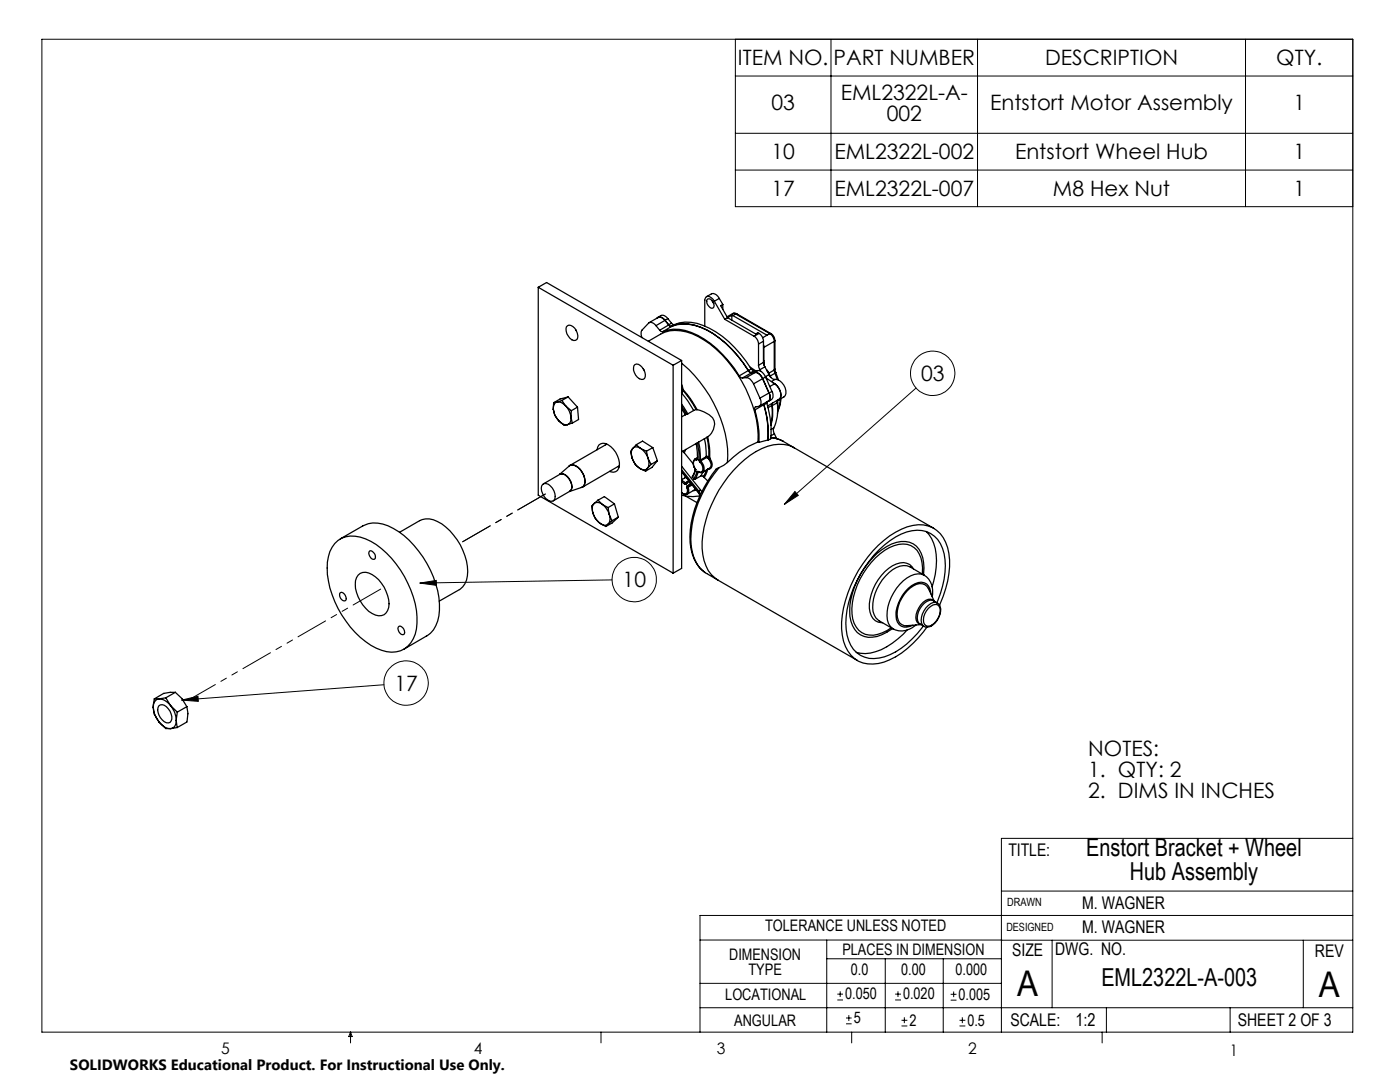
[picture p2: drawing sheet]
<svg xmlns="http://www.w3.org/2000/svg" width="279mm" height="216mm" viewBox="0 0 279 216" stroke-linecap="round" stroke-linejoin="round" font-family="sans-serif">
<g fill="none" stroke="#000" stroke-width=".2">
<path d="M8.4 7.8h261.6v198.2h-261.6zM146.8 7.8v33.4h123.2M146.8 15.2h123.2M165.8 7.8v33.4M195.1 7.8v33.4M248.6 7.8v33.4M146.8 26.6h123.2M146.8 33.9h123.2M182.8 77.4l-26.3 23.2M158.6 98.1l.7 .7-2.8 1.8zM83.8 116.3l3.3-.5v1zM122.2 115.7l-38.4 .6"/>
<path d="M36.3 139.7l3.2-.8 .1 1zM76.6 136.6l-40.3 3.1M199.8 177.8h70.2M270 167.3h-70.2v38.7M139.7 187.6h60.2M139.7 196.2h60.1M165 187.6v18.4M165 191.3h34.8M167.1 199.5h1.1M167.1 198.4h1.1M167.7 197.8v1.1M176.7 191.3v14.7"/>
<path d="M178.6 199.5h1.2M178.6 198.4h1.2M179.2 197.8v1.1M188.2 191.3v14.7M189.7 199.6h1.2M189.7 198.4h1.2M190.3 197.8v1.2M199.8 187.6h70.2M210 187.6v13.5M260.1 187.6v13.5M270 182.7h-130.3v23.3M70 206v2.1"/>
<path d="M70 206l.3 .8h-.7zM119.9 206v2.1M139.7 201.1h130.3M168.8 204.3h1.2M168.8 203.1h1.2M169.4 202.6v1.1M170 206v2.1M179.9 204.7h1.2M179.9 203.6h1.2M180.5 203v1.2M191.5 204.7h1.2M191.5 203.6h1.2"/>
<path d="M192.1 203v1.2M220 206v2.1M220.8 201.1v4.9M245.5 201.1v4.9"/>
<circle cx="186.2" cy="74.5" r="4.4"/>
<circle cx="126.6" cy="115.7" r="4.4"/>
<circle cx="81.1" cy="136.3" r="4.4"/>
</g>
<path d="M36.3 139.7l3.2-.8 .1 1zM83.8 116.3l3.3-.5v1zM158.6 98.1l.7 .7-2.8 1.8z" fill="#000"/>
<g fill="none" stroke="#000" stroke-width=".25">
<path d="M107.4 57.3v41.5l26.9 15.6M107.4 57.3l26.9 15.6M107.4 57.3l1.7-.9 26.9 15.5M141 59.2l1-.6a1.35 1.35 0 0 1 1.5 .9M141.1 59.8l.2-.1a1.2 1.2 0 0 1 1 1.8 1.27 1.27 0 0 1-1.2-1.7zM142.1 60l.4 .6M143.5 59.5l-.9 .6M143.5 59.5l.8 1.2M112.1 79.9l.8 1.1M112.1 79.9l-.9 .3M113 65.2a1.2 1.2 0 0 1 2 .8 1.41 1.41 0 0 1-.1 1.9 2.04 2.04 0 0 1-1.9-2.3zM113.4 79.2l-1.3 .7"/>
<path d="M113.4 79.2l1.9 2M113.4 79.2l-1.6 .4-1.3 .8M114.9 65.8l.1 .2M126.7 72.7a1.76 1.76 0 0 1 2 1.6 .91 .91 0 0 1-.7 1.4 2.29 2.29 0 0 1-1.5-2.7zM128.4 73.6l.1 .2M129.4 68.1a8.4 8.4 0 0 1 6.4-2.1 16.1 16.1 0 0 1 9.4 6 25.6 25.6 0 0 1 6.1 14.8v1.4M130.9 65a1.1 1.1 0 0 0-1.5-.5l-1.4 1.5v.8l.1 .6M130.9 65l.8 .9M131.1 63.5a.97 .97 0 0 1 1.6 .4M131.3 63.3l.6-.3a1.16 1.16 0 0 1 1.4 .6M131.7 65.9l.2 .2 .4 .1M132.3 66.2a8.1 8.1 0 0 1 7 .7 21.8 21.8 0 0 1 8.2 8.1"/>
<path d="M132.7 63.9a1.16 1.16 0 0 0-1.4-.5l-1.8 1M132.7 63.9l.8 .9M132.7 63.9l-1.8 1.1M133.3 63.6l-.6 .3M133.3 63.6l.7 .9M133.5 64.8l.5 .3M133.5 64.8l.2 .3h.4M133.5 64.8l-1.8 1.1M134 65.1a8.2 8.2 0 0 1 7.1 .7 21.9 21.9 0 0 1 8.3 8.1M134 64.5l.6 .3M134 64.5l-.5 .3M134.1 65.1a8.9 8.9 0 0 1 8.2 1.5 23.8 23.8 0 0 1 7 7.3"/>
<path d="M134.1 65.1l-1.8 1.1M134.3 72.9v41.5M134.6 64.8a8.1 8.1 0 0 1 7 .7 21.6 21.6 0 0 1 8.3 8.1M134.6 64.8l-.6 .3M136 78.4l1.3 1.6 1.1 1.9M136 72.5a25.7 25.7 0 0 1 9.2 18.4v1.4M136 76.7l.3 1M136 71.9v41.5l-1.7 1M136 71.9l-1.7 1M136 77.6l.1 .1M136.1 77.7v.3M136.1 77.7h.2"/>
<path d="M136.1 78h.2M136.1 78l-.1 .1M136.3 77.7l1.5 1.9 1.3 2.1M136.3 77.7v.3M136.3 78l1.4 1.8 1.3 1.9M136.3 78l-.3 .4M142.6 60.1a1.23 1.23 0 0 0-1.7-.8l-.2 .6v5.2M142.6 60.1l2 3.6M144.3 60.7l-.5 .3 1.4 2.4M144.3 60.7v1M144.6 63.7l5.9 3.4M145.2 63.4l5.6 3.2 .4-.2 .3 .1"/>
<path d="M145.2 63.4l-.6 .3M146 62.9l.3 .1M146 62.9v1M146 62.9l-.8 .5M146.2 62.6l.3-.1 .5 .1M146.2 62.6l.3-.1 .3 .2M146.2 62.6l-1.1 .6M146.3 63l6.8 3.9M146.8 62.7l-.5 .3M146.8 62.7l6.8 3.9M147 62.6l-.2 .1M147 62.6l6.8 4"/>
<path d="M147.5 75l.4 .4h.3M148.9 75.4a1.8 1.8 0 0 1 1.5 1.2M148.9 75.4h-.7M149.3 73.9l.3 .4 .4 .1M149.3 73.9l-1.8 1.1M149.4 73.9l.5 .4M149.7 73.3l1.1 .7M149.9 73.6l.6 .4M149.9 73.6l-.5 .3M150 74.4l-1.8 1M150.4 76.6l1.3 2.8M150.5 67.1a1.91 1.91 0 0 1 .9 1.6"/>
<path d="M150.5 74l-.6 .3M150.7 74.3a2.02 2.02 0 0 1 1.5 1.2M150.7 74.3h-.8M150.7 74.3a1.8 1.8 0 0 1 1.5 1.3M150.7 74.3l-.7 .1M150.7 74.3l-1.8 1.1M151.2 73.9a1.85 1.85 0 0 1 1.6 1.3M151.2 73.9l-.5 .4M151.2 73.9l-.7 .1M151.4 72.9l.3 .9M151.4 68.7v4.2M151.5 66.5a1.91 1.91 0 0 1 .9 1.6"/>
<path d="M151.5 66.5l-1 .6M151.7 79.4a1.05 1.05 0 0 1 .1 1.3 1.05 1.05 0 0 1-1.1 .5l-.1 .6M151.7 73.8l.2 .3M152.2 75.6l1.3 2.8M152.2 75.6l-1.8 1M152.2 75.5l1.3 2.9M152.4 72.3l.1 .5M152.4 68.1l-1 .6M152.4 68.1v4.2M152.4 72.3l-1 .6M152.4 68.8v.1M152.4 68.9h.1"/>
<path d="M152.4 68.9v.4M152.4 72l.1 .5M152.4 69.3v.1M152.4 72v.1M152.4 69.3v2.7M152.5 72.8l.1 .4M152.5 72.5h-.1M152.5 72.5v.3M152.6 73.2l.9 1.6M152.6 73.2l-.9 .6M152.8 75.2l-.6 .3M152.8 75.2l1.3 2.9"/>
<path d="M152.9 75.4l1.3 .9M153.1 66.9l-.9 .5M153.1 73.9l.4 .7M153.1 73.9l.1 .3M153.1 73.9h.1M153.5 78.4l.2 .6-.2 .9-1.9 1.1M153.5 74.8a1.45 1.45 0 0 0 1.2 .9M153.5 78.4l-1.8 1M153.5 74.8l-.7 .4M153.5 78.4a1.07 1.07 0 0 1-.4 1.8M153.5 74.6h-.1M153.5 74.6l.3 .7"/>
<path d="M153.6 66.6a1.91 1.91 0 0 1 .9 1.5M153.6 66.6h.2M153.6 66.6l-.5 .3M153.8 66.6a1.63 1.63 0 0 1 .9 1.3M154.1 78.1a1.23 1.23 0 0 1-.7 2M154.1 78.1l-.6 .3M154.2 76.3a2.76 2.76 0 0 1 1.5 3.3l-.7 .3M154.2 76.3l.4 .3M154.5 73.8l.2 .7M154.5 68.1l-2.1 1.2M154.5 68.1v5.7M154.5 73.8l-1.1 .7"/>
<path d="M154.6 76.6a2.46 2.46 0 0 1 1 3l-2.4 1.4M154.6 76.6l-1 .5M154.7 73.7l.1 .6M154.7 67.9l-.2 .2M154.7 73.7l-.2 .1M154.7 74.5l.5 1.2M154.7 67.9v5.8M154.7 74.5l-1 .5M154.7 75.7a2.52 2.52 0 0 1 2 3.3l-1.2 .8M154.7 75.7l-.7 .4M154.8 74.3l.6 1.5M154.8 74.3l-.1 .2"/>
<path d="M155.7 79.6l-.2 1.6-.3 .8M155.9 79.6a5.4 5.4 0 0 1-.7 2.5M108.3 96.7a1.14 1.14 0 0 1 1.6 .3 2.41 2.41 0 0 1 .7 2.8 1.72 1.72 0 0 1-2.3-1.3 1.65 1.65 0 0 1 0-1.8zM110.4 81.7a4.2 4.2 0 0 0 1.1 2.2M110.4 81.7l.3 1.1 .8 1.1M110.5 80.4l-.1 1.3M111.2 80.2a1.31 1.31 0 0 0-.8 1.5M111.2 80.2a1.92 1.92 0 0 1 1.7 .8M111.2 80.2l-.7 .2M111.5 83.9a1.92 1.92 0 0 0 1.7 .8M111.5 83.9l1.1 .9 .6-.1M111.7 94.7a1.44 1.44 0 0 1 1.8 .8 2.15 2.15 0 0 1 .3 2.4l-3.4 2"/>
<path d="M111.7 94.7a1.48 1.48 0 0 1 1.9 .9 1.73 1.73 0 0 1 .1 2.5l2.4-.8a1.04 1.04 0 0 0 .6-1.2M111.7 94.7l-3.3 1.9M112.9 81a3.8 3.8 0 0 1 1 2.3M112.9 81l1.1 1M113.6 93a.92 .92 0 0 1 1.2 0 3.8 3.8 0 0 1 1.9 3.1M113.6 93l-1.9 1.7M113.8 92.9l-.2 .1M113.9 83.3a1.24 1.24 0 0 1-.7 1.4M113.9 83.3l.3 1.1M114 82l-.1 1.3M114.2 84.4l-1 .3M115.3 81.2l-1.3 .8"/>
<path d="M115.3 81.2l.2 2.5-1.3 .7M116.3 97.2l-.3 .1M116.8 96l-.1 .6-.4 .6M119.2 89.7a1.33 1.33 0 0 1 .8-1.2 1.33 1.33 0 0 1 1.4 .3 4.5 4.5 0 0 1 2.1 4.7 1.21 1.21 0 0 1-1.8 .6M119.3 99.8l.9 .8M119.3 99.8l1.3-.7 2 1.4M119.3 99.8l-.7 .7M120.9 88.5l-.1 .3M121.1 88.6l-7.3 4.3a2.11 2.11 0 0 1 2.4 1.3l.3 .6 .3 1.2M123.3 93.1l.3 .1M123.6 92.9l-7.3 4.3M126.2 91.5a4 4 0 0 0 1.5 2"/>
<path d="M126.2 91.5a3 3 0 0 0 1.5 2M126.3 89.5a2.04 2.04 0 0 0-.1 2M126.3 89.5l-.4 .6 .3 1.4M127 88.7l.8 .8M127 88.7l1.2-.7 2.1 1.3M127 88.7l-.7 .8M127.7 93.5l1.1 .5M127.8 89.5a1.19 1.19 0 0 0-1.5 0M127.8 89.5a4 4 0 0 1 1.5 1.9M127.8 89.5l1.2 .5M129 90l.3 1.4M129.2 93.4a1.14 1.14 0 0 1-1.5 .1"/>
<path d="M129.2 93.4l-.4 .6M129.3 91.4a2.16 2.16 0 0 1-.1 2M129.3 91.4l.6 1.3M129.9 92.7l-.7 .7M130.3 89.3l-1.3 .7M130.3 89.3l.9 2.6M131.2 91.9l-1.3 .8M131.2 91.9l-1.1 1.4-1.3 .7M136 98.3a1.03 1.03 0 0 0 1.2 .3M136 98.8a7.3 7.3 0 0 0 3.7 .1M136 81.1l1 1.6M136 81.5l.8 1.3"/>
<path d="M136 80.6l1.3 2M136 94.2l3.5 4.1M136 96.2l.6 .3M136 95.9l.8 .4M136 93l3.8 4.8M136 93.7l3.5 4.3M136 94.1l3.5 4.2M136.2 95.6l-.2 .1M136.2 90l.4 .3M136.6 96.5l.3 .1M136.6 90.3l1.7 2.2M136.8 96.3l.7-.4-.6 .5"/>
<path d="M136.8 96.3l-.2 .2M136.8 96.3l.1 .1M136.8 82.8l-.8 .4M136.8 99l2.3 1.3M136.8 95.1l-.1 .3M136.8 89.7l-.2 .6M136.9 96.4v.2M136.9 96.4h.1M136.9 95.2l-.9 .5M137 82.7l-.2 .1M137.1 97.3a.77 .77 0 0 1-.5 1.3l-.6-.3M137.1 97v.3"/>
<path d="M137.1 97h.2M137.3 82.6l-.3 .1M137.3 97v.2M137.3 97.2l-.2 .1M137.3 97.2a1.12 1.12 0 0 1-.1 1.4M137.5 96l-.6 .6M137.8 96.4l-.7 .6M138 96.6l-.7 .4M138 96.7l-.7 .3M138.1 96.8l-.8 .4M138.2 95.2l.3 .4M138.4 81.9l-1.1 .7"/>
<path d="M138.5 95.6h.2M138.7 93.5v.2M138.7 91.6a1.41 1.41 0 0 0 0 1.9M138.7 93.5l.1 .4M138.7 93.5h.1M138.7 93.7h.1M138.7 97.5l-.1 .2-1.4 .9M138.7 93.7l.1 .2M138.8 93.7l-.6 1.5M138.8 93.9l-.6 1.3M138.9 97.7l-.5 .2M138.9 88.5l.3 3.1"/>
<path d="M139 81.7l-.6 .2M139 81.7h.1M139 91.8a.68 .68 0 0 0-.6 1.1l.3 .6M139.1 94.2l-.6 1.4M139.1 91.5l.1 .1M139.1 91.5l-.1 .3M139.1 94.2h.2M139.1 91.5l-.4 .1M139.1 81.7a6.3 6.3 0 0 1 3.1 1.7 2.9 2.9 0 0 1-.8 3.7M139.2 91.6l-.2 .2M139.2 88.3l.3 1.7v1.8M139.2 91.3l-.5 .3"/>
<path d="M139.3 94.1l-.2 .1M139.3 94.2l-.6 1.4M139.3 94.1l.1 .1M139.4 94.2l.5 .1 .3-.1M139.4 94.2h.1M139.4 94.2h-.1M139.4 98.4l.3 .4M139.4 88.2l.3 1.3 .1 2.3M139.5 98.3l.2 .5M139.5 91.8l.2 .4M139.5 91.8h.3M139.5 98l.3 .7"/>
<path d="M139.5 98v.3M139.7 92.2a1.37 1.37 0 0 1 .2 2l-.6-.1M139.8 91.8v.2M139.8 97.8l-.3 .2M139.8 97.8l.3 .3M139.8 92l-.1 .2M139.8 92a1.66 1.66 0 0 1 .4 2.2M139.9 95h.4l.1 .1M139.9 95l-1.2 .6M140.3 94.2l-.4 .8M140.4 95.1l.1 .2M140.5 95.3l.8 .6"/>
<path d="M140.6 87.5l.2 1.3 .1 2.3M140.9 91.1h.3l.3 .1M140.9 91.1l.1 .2M140.9 91.1l-1.1 .7M141 91.3l.3 .1M141 93.8l-.6 1.3M141 91.3l-1.2 .7M141.1 87.2l.4 2.5v1.5M141.2 87.2a13.5 13.5 0 0 1 .4 4.2M141.3 93.6l-.8 1.7M141.3 91.4l.1 .2M141.3 93.6h.1"/>
<path d="M141.4 87.1l-5.4 3.1M141.4 91.6l.2 .2a1.11 1.11 0 0 1-.1 1.7l-1.3 .7M141.5 91.2l.1 .2M141.5 91.2l-.2 .2M141.6 91.4a1.45 1.45 0 0 1 0 2.2h-.3M141.6 91.4l-.2 .2M143.5 93.3l-.4 .2a23.1 23.1 0 0 0-5.4 13.5 8.1 8.1 0 0 0 3 7.2M143.5 93.3a22.6 22.6 0 0 0-5.6 15.6 6.5 6.5 0 0 0 3.1 5.5l2.3 1.3M145.2 92.3l-1.7 1M150.6 81.8a18.9 18.9 0 0 1 .8 6.5M151.3 88.2a18.2 18.2 0 0 0-6.1 4.1M151.3 88.2l.1 .1"/>
<path d="M152.4 80.6v.2M152.4 80.5l.1 .3M152.4 80.8a18.9 18.9 0 0 1 .8 7M152.4 80.8l-1.8 1M152.5 80.8a18.9 18.9 0 0 1 .7 7M153 80.2v.2M153 80.4a19.3 19.3 0 0 1 .8 7.2l-.6 .2M153 80.4l-.5 .4M153.1 80.2h.1M153.2 87.8l-1.8 .5M153.2 87.8h.1M153.8 87.3a5.3 5.3 0 0 1 2.5 .8"/>
<path d="M153.8 87.3l.9 .2 1.6 .6M154.1 80.9v2.1l-.3 1.6M154.1 80.5v.4M154.1 80.9l-.8 .5M154.1 80.9l.1 2.1-.4 1.9M154.2 80.4l-.1 .5M154.4 85.4l-.1 .5 .3 .7M154.4 85.4l-.5 .3M154.6 86.6l.4 .9M154.6 86.6l-.8 .4M155.1 80.4l.1-.5v2.6M155.1 80.4a8.7 8.7 0 0 1-.7 5"/>
<path d="M155.1 80.4l-1 .5M156.3 88.1l2.2 1.3M158.5 89.4a7.5 7.5 0 0 0-7.6 .7 23.7 23.7 0 0 0-10.8 19.3 7.7 7.7 0 0 0 3.2 6.3M158.5 89.4l27.8 16M66.8 108.4a5.1 5.1 0 0 1 6.2-.9 18.3 18.3 0 0 1 9 10.2 14 14 0 0 1 .9 8.8 4.9 4.9 0 0 1-6.8 3.3 16.2 16.2 0 0 1-7.9-7.1 16.6 16.6 0 0 1-2.7-11.6l.3-1zM67.9 107.5l4.5-2.5a5.8 5.8 0 0 1 6.1 .4 19.4 19.4 0 0 1 9.2 16.3 6 6 0 0 1-2.6 5.2l-4.5 2.6M67.9 118.3a1.08 1.08 0 0 1 1 1.6 1.08 1.08 0 0 1-1-1.6zM71.5 114.8a2.05 2.05 0 0 1 2.8-.1 7.1 7.1 0 0 1 3.3 6.5 1.97 1.97 0 0 1-1.3 1.6 1.97 1.97 0 0 1-2-.4 7.3 7.3 0 0 1-3.4-6.5zM73.8 109.9a1.11 1.11 0 0 1 1 1.7 1.11 1.11 0 0 1-1-1.7zM79.7 106.2l4-2.3a4.2 4.2 0 0 1 4.5 .6 12.1 12.1 0 0 1 5.1 10.4 3.6 3.6 0 0 1-1.6 2.8l-4 2.2M118.3 102.4a4.5 4.5 0 0 0 1.4 2M118.3 102.4l.6 1.2 .8 .8"/>
<path d="M118.6 100.5a1.93 1.93 0 0 0-.3 1.9M118.6 100.5a1.28 1.28 0 0 1 1.6 .1M118.6 100.5l-.5 .5 .2 1.4M119.7 104.4a1.26 1.26 0 0 0 1.7 .2M119.7 104.4l1.2 .7M120.2 100.6a4 4 0 0 1 1.4 2.1M120.2 100.6l1.2 .7M121.4 101.3l.2 1.4M121.4 104.6l-.5 .5M121.6 102.7a2.02 2.02 0 0 1-.2 1.9M121.6 102.7l.6 1.2M122.2 103.9l-.8 .7"/>
<path d="M122.6 100.5l-1.2 .8M122.6 100.5l.8 2.7M123.4 103.2l-1.2 .7M123.4 103.2l-1.2 1.2-1.3 .7M143.3 115.7l27.8 16.1M182.3 113.5a2.56 2.56 0 0 0-3.4-1 9.5 9.5 0 0 0-5.3 9.7 2.39 2.39 0 0 0 2.5 2M184.1 114.5a7.1 7.1 0 0 0-1.1-4.7 3.9 3.9 0 0 0-4.5-.9 13.8 13.8 0 0 0-7.4 7.8 11.1 11.1 0 0 0-.6 7.7 3.9 3.9 0 0 0 5.6 1.9l1.8-1M184.3 114.7v-.2a6 6 0 0 0-2.1-6 5.3 5.3 0 0 0-5.2 .5 16.3 16.3 0 0 0-7.4 12.9 5.2 5.2 0 0 0 2.1 4.8 5.3 5.3 0 0 0 5.3-.5l1.1-.8M184.5 114.8l-2.9-1.7a3.3 3.3 0 0 0-3.4 .6 9.4 9.4 0 0 0-4 8.3 2.65 2.65 0 0 0 1.2 1.9l2.9 1.6M184.5 114.8a3.9 3.9 0 0 1 1.6 4.3M184.5 114.8a3.3 3.3 0 0 0-3.5 .5 9.4 9.4 0 0 0-3.9 8.4 2.53 2.53 0 0 0 1.2 1.8M184.8 106a8.2 8.2 0 0 1 2 7.2l-.1 1.4-.7 2.5"/>
<path d="M185.8 118.5a2.06 2.06 0 0 0-1-2 2.06 2.06 0 0 0-2.2 0 7.4 7.4 0 0 0-3.7 7.1 2.02 2.02 0 0 0 3.2 1.2M186.4 119.9a1.2 1.2 0 0 0-1.7-.1 4.3 4.3 0 0 0-1.9 4l.6 .7 .3 .1M186.4 119.9l-1.1-2.5a1.94 1.94 0 0 0-3-.5 6.4 6.4 0 0 0-3 6.9 1.66 1.66 0 0 0 1.7 1l2.8-.2M30.8 139.5h1M30.8 139.5l-.2 1.6M31.8 139.5a1.45 1.45 0 0 0-1.2 1.6M31.8 139.5a3.1 3.1 0 0 1 2.2 1.3M33.1 139.2l.9 1.6M33.1 139.2l-1.3 .3M35 138.1l1.3 1.2 1 1.7M35 138.1a5.7 5.7 0 0 0-4.2 1.4M35 138.1l-1.9 1.1"/>
<path d="M79.5 125.1l.1-.1a1.08 1.08 0 0 1 1 1.6 1.12 1.12 0 0 1-1.1-1.5zM181 125.7a12.9 12.9 0 0 1-8.3 4.7l-1.8-.2M182.8 124.7a4 4 0 0 1-4.5 .8M184.8 121.3a2.06 2.06 0 0 1 2.3-1 1.81 1.81 0 0 1 .5 2.4 3 3 0 0 1-2.9 2.4 1.38 1.38 0 0 1-.8-1.9l.2-.7zM185.3 121.4a1.54 1.54 0 0 1 2-.5 2.79 2.79 0 0 1-.9 3.5 1.25 1.25 0 0 1-1.9 .1 2.97 2.97 0 0 1 .8-3.1zM187 120.3a15.8 15.8 0 0 0 1.1-10.9 5.3 5.3 0 0 0-7.2-3.2 18.9 18.9 0 0 0-9.9 9.8 17 17 0 0 0-1.9 10.8 5.4 5.4 0 0 0 7.4 4.3 16.5 16.5 0 0 0 7.8-6.2M187.1 120.3l-.8-.4a1.9 1.9 0 0 0-2.3 1 3.2 3.2 0 0 0-.7 3.3l1.1 .8M187.5 120.8a19.3 19.3 0 0 0 1.9-10.3 6.4 6.4 0 0 0-4.2-5.5 8.3 8.3 0 0 0-6.4 1.2 23.4 23.4 0 0 0-10.8 19.3 7.5 7.5 0 0 0 3.3 6.4 7.8 7.8 0 0 0 7.5-.8 21.2 21.2 0 0 0 6.2-5.9M30.6 141.1a5.3 5.3 0 0 0 1.2 3M30.6 141.1l.2 1.4 1 1.6M31.7 140.8a1.25 1.25 0 0 1 1.9 .6 2.08 2.08 0 0 1 .3 2.7 1.9 1.9 0 0 1-2.2-1.4 1.79 1.79 0 0 1 0-1.9zM31.8 144.1a2.76 2.76 0 0 0 2.2 1.3"/>
<path d="M31.8 144.1l1.3 1.3h.9M34 140.8a4.7 4.7 0 0 1 1.2 3M34 140.8l1.4 1.3M35.2 143.8a1.38 1.38 0 0 1-1.2 1.6M35.2 143.8l.2 1.4M35.4 142.1l-.2 1.7M35.4 145.2l-1.4 .2M37.3 141a5.6 5.6 0 0 1 0 3.1l-1.9 1.1M37.3 141l-1.9 1.1"/>
</g>
<path d="M76.7 117.1l-39.9 23.1" fill="none" stroke="#000" stroke-width=".2" stroke-dasharray="6.3 1.3 1.3 1.3 1.3 1.3" stroke-dashoffset="-.8"/>
<path d="M109.4 98.2l-17.7 10.3" fill="none" stroke="#000" stroke-width=".2" stroke-dasharray="6.3 1.3 1.3 1.3 1.3 1.3" stroke-dashoffset="-.7"/>
<g font-size="7.1">
<text x="203" y="198.7">A</text>
<text x="263.2" y="198.9">A</text>
</g>
<g font-size="4.9">
<text x="216.8" y="170.7">Enstort Bracket + Wheel</text>
<text x="225.5" y="175.7">Hub Assembly</text>
<text x="219.8" y="196.7">EML2322L-A-003</text>
</g>
<g font-size="4.2">
<text x="147.3" y="13">ITEM NO.</text>
<text x="166.3" y="13">PART NUMBER</text>
<text x="208.6" y="13">DESCRIPTION</text>
<text x="254.7" y="13">QTY.</text>
<text x="154" y="22">03</text>
<text x="167.8" y="19.9">EML2322L-A-</text>
<text x="197.6" y="22">Entstort Motor Assembly</text>
<text x="258.1" y="22">1</text>
<text x="177" y="24.1">002</text>
<text x="154" y="31.8">10</text>
<text x="166.5" y="31.8">EML2322L-002</text>
<text x="202.6" y="31.8">Entstort Wheel Hub</text>
<text x="258.1" y="31.8">1</text>
<text x="154" y="39.1">17</text>
<text x="166.5" y="39.1">EML2322L-007</text>
<text x="210.1" y="39.1">M8 Hex Nut</text>
<text x="258.1" y="39.1">1</text>
<text x="183.8" y="76">03</text>
<text x="124.3" y="117.2">10</text>
<text x="78.7" y="137.8">17</text>
<text x="217.2" y="150.9">NOTES:</text>
<text x="217.2" y="155.1">1. QTY: 2</text>
<text x="217.2" y="159.3">2. DIMS IN INCHES</text>
</g>
<g font-size="3.5">
<text x="201.2" y="170.7">TITLE:</text>
<text x="216" y="181.4">M. WAGNER</text>
<text x="202" y="190.7">SIZE</text>
<text x="210.6" y="190.6">DWG. NO.</text>
<text x="216" y="186.2">M. WAGNER</text>
<text x="262.4" y="190.9">REV</text>
<text x="201.7" y="204.6">SCALE:</text>
<text x="214.6" y="204.6">1:2</text>
<text x="247" y="204.6">SHEET 2 OF 3</text>
</g>
<g font-size="3.2">
<text x="152.7" y="185.7">TOLERANCE UNLESS NOTED</text>
<text x="145.5" y="191.5">DIMENSION</text>
<text x="168.1" y="190.5">PLACES IN DIMENSION</text>
<text x="149.4" y="194.6">TYPE</text>
<text x="169.8" y="194.6">0.0</text>
<text x="179.8" y="194.6">0.00</text>
<text x="190.7" y="194.6">0.000</text>
<text x="144.7" y="199.6">LOCATIONAL</text>
<text x="168.7" y="199.4">0.050</text>
<text x="180.2" y="199.4">0.020</text>
<text x="191.3" y="199.5">0.005</text>
<text x="146.5" y="204.6">ANGULAR</text>
<text x="170.4" y="204.2">5</text>
<text x="181.5" y="204.6">2</text>
<text x="193.1" y="204.6">0.5</text>
<text x="44.2" y="210.4">5</text>
<text x="94.6" y="210.3">4</text>
<text x="143.1" y="210.4">3</text>
<text x="193.2" y="210.3">2</text>
<text x="245.4" y="210.6">1</text>
</g>
<text font-size="3" x="14" y="213.5">SOLIDWORKS Educational Product. For Instructional Use Only.</text>
<g font-size="2.3">
<text x="200.8" y="185.7">DESIGNED</text>
<text x="201" y="180.9">DRAWN</text>
</g>
</svg>
